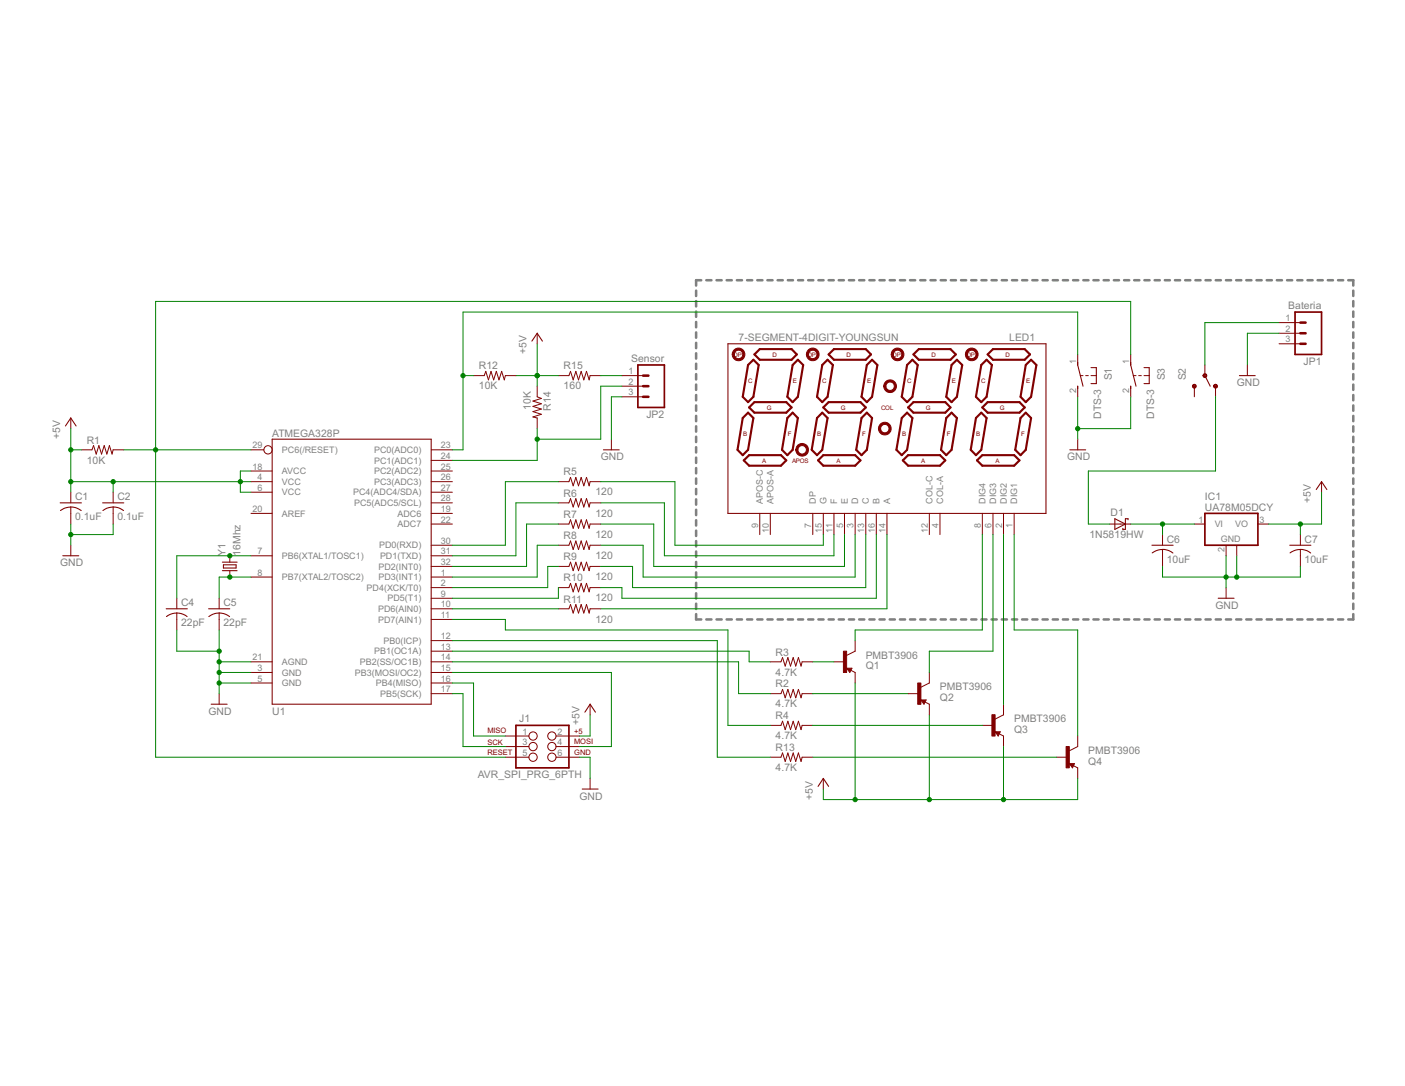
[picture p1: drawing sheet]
<svg xmlns="http://www.w3.org/2000/svg" width="279mm" height="216mm" viewBox="0 0 279 216" stroke-linecap="round" stroke-linejoin="round" font-family="sans-serif">
<g fill="none" stroke="#808080" stroke-width=".51">
<path d="M138.4 57.8v1M138.4 59.9v1M139.4 55.7h-1v1.1M140.5 55.7h1M142.5 55.7h1M144.5 55.7h1M146.5 55.7h1.1M148.6 55.7h1M150.6 55.7h1M152.6 55.7h1M154.6 55.7h1.1M156.7 55.7h1"/>
<path d="M158.7 55.7h1M160.7 55.7h1M162.8 55.7h1M164.8 55.7h1M166.8 55.7h1M168.8 55.7h1M170.9 55.7h1M172.9 55.7h1M174.9 55.7h1M176.9 55.7h1M179 55.7h1M181 55.7h1"/>
<path d="M183 55.7h1M185 55.7h1.1M187.1 55.7h1M189.1 55.7h1M191.1 55.7h1M193.1 55.7h1.1M195.2 55.7h1M197.2 55.7h1M199.2 55.7h1M201.3 55.7h1M203.3 55.7h1M205.3 55.7h1"/>
<path d="M207.3 55.7h1M209.4 55.7h1M211.4 55.7h1M213.4 55.7h1M215.4 55.7h1.1M217.4 55.7h1.1M219.5 55.7h1M221.5 55.7h1M223.5 55.7h1.1M225.6 55.7h1M227.6 55.7h1M229.6 55.7h1"/>
<path d="M231.6 55.7h1M233.7 55.7h1M235.7 55.7h1M237.7 55.7h1M239.7 55.7h1M241.8 55.7h1M243.8 55.7h1M245.8 55.7h1M247.8 55.7h1.1M249.9 55.7h1M251.9 55.7h1M253.9 55.7h1"/>
<path d="M255.9 55.7h1.1M258 55.7h1M260 55.7h1M262 55.7h1M264.1 55.7h1M266.1 55.7h1M268.1 55.7h1v1.1M269.1 57.8v1M269.1 59.9v1M138.4 61.9v1.1M138.4 64v1.1M138.4 66.1v1"/>
<path d="M138.4 68.2v1M138.4 70.2v1.1M138.4 72.3v1.1M138.4 74.4v1M138.4 76.5v1M138.4 78.5v1.1M269.1 61.9v1.1M269.1 64v1.1M269.1 66.1v1M269.1 68.2v1M269.1 70.2v1.1M269.1 72.3v1.1"/>
<path d="M269.1 74.4v1M269.1 76.5v1M269.1 78.5v1.1M138.4 80.6v1.1M138.4 82.7v1M138.4 84.8v1M138.4 86.8v1.1M138.4 88.9v1.1M138.4 91v1M138.4 93v1.1M138.4 95.1v1.1M138.4 97.2v1.1"/>
<path d="M138.4 99.3v1M269.1 80.6v1.1M269.1 82.7v1M269.1 84.8v1M269.1 86.8v1.1M269.1 88.9v1.1M269.1 91v1M269.1 93v1.1M269.1 95.1v1.1M269.1 97.2v1.1M269.1 99.3v1M138.4 101.3v1.1"/>
<path d="M138.4 103.4v1.1M138.4 105.5v1.1M138.4 107.6v1M138.4 109.6v1.1M138.4 111.7v1.1M138.4 113.8v1.1M138.4 115.9v1M138.4 117.9v1.1M269.1 101.3v1.1M269.1 103.4v1.1M269.1 105.5v1.1M269.1 107.6v1"/>
<path d="M269.1 109.6v1.1M269.1 111.7v1.1M269.1 113.8v1.1M269.1 115.9v1M269.1 117.9v1.1M138.4 120v1.1M138.4 122.1v1h1M140.5 123.1h1M142.5 123.1h1M144.5 123.1h1M146.5 123.1h1.1M148.6 123.1h1"/>
<path d="M150.6 123.1h1M152.6 123.1h1M154.6 123.1h1.1M156.7 123.1h1M158.7 123.1h1M160.7 123.1h1M162.8 123.1h1M164.8 123.1h1M166.8 123.1h1M168.8 123.1h1M170.9 123.1h1M172.9 123.1h1"/>
<path d="M174.9 123.1h1M176.9 123.1h1M179 123.1h1M181 123.1h1M183 123.1h1M185 123.1h1.1M187.1 123.1h1M189.1 123.1h1M191.1 123.1h1M193.1 123.1h1.1M195.2 123.1h1M197.2 123.1h1"/>
<path d="M199.2 123.1h1M201.3 123.1h1M203.3 123.1h1M205.3 123.1h1M207.3 123.1h1M209.4 123.1h1M211.4 123.1h1M213.4 123.1h1M215.4 123.1h1.1M217.4 123.1h1.1M219.5 123.1h1M221.5 123.1h1"/>
<path d="M223.5 123.1h1.1M225.6 123.1h1M227.6 123.1h1M229.6 123.1h1M231.6 123.1h1M233.7 123.1h1M235.7 123.1h1M237.7 123.1h1M239.7 123.1h1M241.8 123.1h1M243.8 123.1h1M245.8 123.1h1"/>
<path d="M247.8 123.1h1.1M249.9 123.1h1M251.9 123.1h1M253.9 123.1h1M255.9 123.1h1.1M258 123.1h1M260 123.1h1M262 123.1h1M264.1 123.1h1M266.1 123.1h1M269.1 120v1.1M269.1 122.1v1h-1"/>
</g>
<g fill="none" stroke="#800000" stroke-width=".21">
<path d="M105.8 67.8l1-1.5 1.1 1.5M144.8 68.3h63.2v33.8h-63.2zM214.3 72v.6l1.1 4.2M214.3 76.8v.5M217 73.1h1v3.2h-1M224.9 72v.6l1 4.2M224.9 76.8v.5M227.5 73.1h1v3.2h-1M239.6 74.7l1.1 2.1M246.5 74.7h3.1M12 100h4.2M13 84.7l1.1-1.6 1 1.6"/>
<path d="M20.4 100h4.2M54.1 87.3h31.6v52.7h-31.6zM120 89.4h3.1M212.7 89.4h3.2M261.7 97.3l1.1-1.5 1.1 1.5M12 101.5a3.4 3.4 0 0 1 4.2 0M12.5 110.5h3.2M20.5 101.5a3.4 3.4 0 0 1 4.1 0M44.2 111.8h3M44.2 113.5h3M44.4 112.3h2.5v.6h-2.5zM221.7 103.1l2.1 1.1-2.1 1z"/>
<path d="M224.3 103.3v-.2h-.5v2.1h-.5v-.2M229.1 108.4h4.2M229.1 109.9a3.4 3.4 0 0 1 4.2 0M242.3 118.9h3.1M256.5 108.4h4.2M256.5 109.9a3.3 3.3 0 0 1 4.1 0M33 121h4.3M35.2 121.9l1.2 .2 .8 .5M35.2 121.9l-.9 .1-1.2 .6M41.5 121h4.2M42 140h3.2M43.6 121.9l.9 .1 1.2 .6"/>
<path d="M43.6 121.9l-.9 .1-1.2 .6M115.8 156.9h3.1M116.3 141.6l1-1.6 1.1 1.6M162.7 156.3l1-1.6 1.1 1.6"/>
</g>
<g fill="none" stroke="#800000" stroke-width=".2">
<path d="M94.2 74.7h2.1l.3-.9 .5 1.7 .5-1.7 .6 1.7 .5-1.7 .5 1.7 .6-1.7 .5 1.7 .2-.8h2.1M106.8 66.3v2M106.8 76.8v2.1l.9 .3-1.7 .5 1.7 .6-1.7 .5 1.7 .5-1.7 .5 1.7 .6-1.7 .5 .8 .2v2.1M111 74.7h2.1l.4-.9 .5 1.7 .5-1.7 .5 1.7 .6-1.7 .5 1.7 .5-1.7 .6 1.7 .1-.8h2.2M123.7 74.7h4.2M123.7 76.8h4.2M123.7 78.9h4.2M214.3 70.5v2.1M214.3 76.8v2.1M214.8 74.7h.6M215.9 74.7h.5M217 74.7h1"/>
<path d="M224.9 70.5v2.1M224.9 76.8v2.1M225.4 74.7h.5M226.4 74.7h.6M227.5 74.7h1M237.5 76.8v2.1M239.6 72.6v2.1M241.7 76.8v2.1M248.1 72.6v2.1M254.4 64.1h4.2M254.4 66.3h4.2M254.4 68.3h4.2"/>
<path d="M14.1 83.1v2.1M14.1 97.9v2.1M16.2 89.4h2.1l.3-.8 .5 1.7 .6-1.7 .5 1.7 .5-1.7 .6 1.7 .5-1.7 .5 1.7 .2-.9h2.1M22.5 97.9v2.1M49.9 95.8h4.2M49.9 97.9h4.2M49.9 93.6h4.2M49.9 89.4h2.6M85.7 95.8h4.3M85.7 97.9h4.3M85.7 93.6h4.3M85.7 100h4.3"/>
<path d="M85.7 91.5h4.3M85.7 89.4h4.3M111 95.8h2.1l.4-.9 .5 1.7 .5-1.7 .5 1.7 .6-1.7 .5 1.7 .5-1.7 .6 1.7 .1-.8h2.2M111 100h2.1l.4-.9 .5 1.7 .5-1.7 .5 1.7 .6-1.7 .5 1.7 .5-1.7 .6 1.7 .1-.8h2.2M121.6 87.3v2.1M214.3 87.3v2.1M262.8 95.8v2.1M14.1 100.8v3.4M14.1 108.4v2.1M22.5 100.8v3.4M35.2 118.9v2.1M43.6 118.9v2.1"/>
<path d="M45.7 110.5v1.3M45.7 113.5v1.2M49.9 114.7h4.2M49.9 110.5h4.2M49.9 102.1h4.2M85.7 114.7h4.3M85.7 110.5h4.3M85.7 102.1h4.3M85.7 118.9h4.3M85.7 116.8h4.3M85.7 112.6h4.3M85.7 108.4h4.3"/>
<path d="M85.7 104.2h4.3M111 116.8h2.1l.4-.8 .5 1.7 .5-1.7 .5 1.7 .6-1.7 .5 1.7 .5-1.7 .6 1.7 .1-.9h2.2M111 112.6h2.1l.4-.8 .5 1.7 .5-1.7 .5 1.7 .6-1.7 .5 1.7 .5-1.7 .6 1.7 .1-.9h2.2M111 108.4h2.1l.4-.9 .5 1.7 .5-1.7 .5 1.7 .6-1.7 .5 1.7 .5-1.7 .6 1.7 .1-.8h2.2M111 104.2h2.1l.4-.9 .5 1.7 .5-1.7 .5 1.7 .6-1.7 .5 1.7 .5-1.7 .6 1.7 .1-.8h2.2M151.1 102.1v4.2M153.2 102.1v4.2M161.6 102.1v4.2M163.7 102.1v4.2M165.8 102.1v4.2M167.9 102.1v4.2M170.1 102.1v4.2"/>
<path d="M172.2 102.1v4.2M174.3 102.1v4.2M176.4 102.1v4.2M184.8 102.1v4.2M186.9 102.1v4.2M195.3 102.1v4.2M197.5 102.1v4.2M199.6 102.1v4.2M201.7 102.1v4.2M220.6 104.2h4.3M231.2 106.3v2.1M231.2 109.2v3.4"/>
<path d="M237.5 104.2h2.1M243.8 108.4v2.1M243.8 116.8v2.1M245.9 108.4v2.1M250.1 104.2h2.2M258.6 106.3v2.1M258.6 109.2v3.4M35.2 121.9v3.3M43.6 121.9v3.3M43.6 137.9v2.1M49.9 133.7h4.2M49.9 135.8h4.2"/>
<path d="M49.9 131.6h4.2M85.7 137.9h4.3M85.7 133.7h4.3M85.7 135.8h4.3M85.7 131.6h4.3M85.7 129.5h4.3M85.7 127.4h4.3M85.7 123.1h4.3M85.7 121h4.3M111 121h2.1l.4-.8 .5 1.7 .5-1.7 .5 1.7 .6-1.7 .5 1.7 .5-1.7 .6 1.7 .1-.9h2.2M117.3 140v2.1M153.2 137.9h2.1l.3-.8 .5 1.6 .6-1.6 .5 1.6 .5-1.6 .5 1.6 .6-1.6 .5 1.6 .2-.8h2.1"/>
<path d="M153.2 131.6h2.1l.3-.9 .5 1.7 .6-1.7 .5 1.7 .5-1.7 .5 1.7 .6-1.7 .5 1.7 .2-.8h2.1M165.8 131.6h2.1M168.4 132.8l1.7 .9v2.1M168.4 132.8h1l-.4 .9zM168.7 132.9l-.1 .2M168.8 132.9l-.1 .2M169 132.9l-.2 .4M169.1 132.9l-.2 .5M169.2 132.9l-.2 .6M170.1 127.4v2.1l-1.7 .8M180.6 137.9h2.1M183.1 139.1l1.7 .9v2.1"/>
<path d="M183.1 139.1h1.1l-.5 .9zM183.4 139.2v.2M183.6 139.3l-.1 .1M183.7 139.2l-.2 .4M183.9 139.2l-.3 .5M184 139.2l-.3 .6M184.8 133.7v2.1l-1.7 .8M199.6 140v2.1l-1.7 .9M100.5 146.3h4.7M100.5 148.4h4.7M100.5 150.5h4.7M110.6 146.3h4.7"/>
<path d="M110.6 148.4h4.7M110.6 150.5h4.7M117.3 154.7v2.2M153.2 150.5h2.1l.3-.8 .5 1.7 .6-1.7 .5 1.7 .5-1.7 .5 1.7 .6-1.7 .5 1.7 .2-.9h2.1M153.2 144.2h2.1l.3-.8 .5 1.7 .6-1.7 .5 1.7 .5-1.7 .5 1.7 .6-1.7 .5 1.7 .2-.9h2.1M163.7 154.7v2.2M195.3 144.2h2.2M197.9 145.5l1.7 .8v2.1M197.9 145.5h1l-.4 .8zM198.2 145.6l-.1 .1M198.3 145.6l-.1 .2M198.5 145.6l-.2 .3"/>
<path d="M198.6 145.6l-.2 .4M198.8 145.6l-.3 .5M210.1 150.5h2.1M212.6 151.8l1.7 .9v2M212.6 151.8h1.1l-.4 .9zM213 151.9l-.1 .1M213.1 151.9l-.1 .2M213.2 151.9l-.1 .3M213.4 151.9l-.2 .4M213.5 151.9l-.3 .6M214.3 146.3v2.1l-1.7 .9"/>
<circle cx="53.3" cy="89.4" r=".83"/>
<circle cx="106" cy="150.5" r=".83"/>
<circle cx="106" cy="146.3" r=".83"/>
<circle cx="106" cy="148.4" r=".83"/>
<circle cx="109.7" cy="148.4" r=".83"/>
<circle cx="109.7" cy="150.5" r=".83"/>
<circle cx="109.7" cy="146.3" r=".83"/>
</g>
<path d="M126.9 72.6h5.2v8.4h-5.2zM257.5 62h5.3v8.5h-5.3zM239.6 102.1h10.5v6.3h-10.5zM102.6 144.2h10.5v8.5h-10.5z" fill="none" stroke="#800000" stroke-width=".34"/>
<g fill="#800000" stroke="#800000" stroke-width=".2">
<path d="M241.4 76.6a.38 .38 0 0 1 .6-.1 .38 .38 0 0 1-.1 .6 .38 .38 0 0 1-.6-.3h.2a.21 .21 0 0 1 .3-.2 .21 .21 0 0 1 0 .4l-.5-.2z" fill-rule="evenodd"/>
<path d="M237.2 76.6a.38 .38 0 0 1 .6-.1 .38 .38 0 0 1-.1 .6 .38 .38 0 0 1-.6-.3l.4-.2 .2 .2-.2 .2-.4-.2z" fill-rule="evenodd"/>
<path d="M239.4 74.3a.39 .39 0 0 1 .6 .2 .39 .39 0 0 1-.3 .6 .39 .39 0 0 1-.5-.4h.2a.21 .21 0 0 1 .3-.3 .21 .21 0 0 1 .1 .4 .21 .21 0 0 1-.4 0l-.2-.1z" fill-rule="evenodd"/>
<path d="M192.4 69.5a1.26 1.26 0 0 1 1.9 .3 1.26 1.26 0 0 1-.7 1.9 1.26 1.26 0 0 1-1.6-1.2h.4a.84 .84 0 0 1 1.2-.7 .84 .84 0 0 1 .2 1.4 .84 .84 0 0 1-1.4-.5v-.2h-.4l.2-.7z" fill-rule="evenodd"/>
<path d="M177.6 69.5a1.26 1.26 0 0 1 2 .3 1.26 1.26 0 0 1-.8 1.9 1.26 1.26 0 0 1-1.6-1.2h.5a.84 .84 0 0 1 1.2-.7 .84 .84 0 0 1 .1 1.4 .84 .84 0 0 1-1.3-.5v-.2h-.5l.2-.7z" fill-rule="evenodd"/>
<path d="M160.8 69.5a1.27 1.27 0 0 1 1.9 .3 1.27 1.27 0 0 1-.8 1.9 1.27 1.27 0 0 1-1.5-1.2h.4a.84 .84 0 0 1 1.2-.7 .84 .84 0 0 1 .1 1.4 .84 .84 0 0 1-1.3-.5v-.2h-.4z" fill-rule="evenodd"/>
<path d="M146 69.5a1.26 1.26 0 0 1 2 .3 1.26 1.26 0 0 1-.8 1.9 1.26 1.26 0 0 1-1.6-1.2h.4a.84 .84 0 0 1 1.3-.7 .84 .84 0 0 1 .1 1.4 .84 .84 0 0 1-1.4-.5v-.2h-.4z" fill-rule="evenodd"/>
<path d="M176.1 75.9a1.26 1.26 0 0 1 2 .3 1.26 1.26 0 0 1-.8 1.8 1.26 1.26 0 0 1-1.6-1.2h.5a.84 .84 0 0 1 1.2-.7 .84 .84 0 0 1 .1 1.4 .84 .84 0 0 1-1.3-.5v-.2h-.5z" fill-rule="evenodd"/>
<path d="M175.1 84.3a1.27 1.27 0 0 1 2 .3 1.27 1.27 0 0 1-.8 1.8 1.27 1.27 0 0 1-1.6-1.2h.4a.84 .84 0 0 1 1.2-.8 .84 .84 0 0 1 .2 1.4 .84 .84 0 0 1-1.3-.4l-.1-.2h-.4z" fill-rule="evenodd"/>
<path d="M158.6 88.5a1.27 1.27 0 0 1 2 .3 1.27 1.27 0 0 1-.8 1.9 1.27 1.27 0 0 1-1.6-1.3h.5a.85 .85 0 0 1 1.1-.8 .85 .85 0 0 1 .3 1.4 .85 .85 0 0 1-1.4-.3v-.3h-.5z" fill-rule="evenodd"/>
</g>
<g fill="#800000" stroke="#800000" stroke-width=".2">
<path d="M167.7 129.5h.7v4.2h-.7z"/>
<path d="M182.5 135.8h.6v4.2h-.6z"/>
<path d="M197.3 142.1h.6v4.2h-.6z"/>
<path d="M212 148.4h.6v4.3h-.6z"/>
</g>
<g fill="none" stroke="#800000" stroke-width=".42">
<path d="M148.8 72.6l1-1.1 1.1 1.1-1.1 6.3-1 1-1.1-1zM150 79.9h6.4l1 1.1-1 1h-6.4l-1-1zM151.1 69.4h6.3l1.1 1.1-1.1 1h-6.3l-1.1-1zM157.6 72.6l1.1-1.1 1 1.1-1 6.3-1.1 1-1-1zM163.5 72.6l1.1-1.1 1 1.1-1 6.3-1.1 1-1-1zM165.8 69.4h6.4l1 1.1-1 1h-6.4l-1-1zM173.4 71.5l1.1 1.1-1.1 6.3-1 1-1.1-1 1.1-6.3zM180.4 72.6l1-1.1 1.1 1.1-1.1 6.3-1 1-1.1-1zM182.7 69.4h6.3l1.1 1.1-1.1 1h-6.3l-1-1zM189.2 72.6l1.1-1.1 1 1.1-1 6.3-1.1 1-1-1zM195.1 72.6l1.1-1.1 1.1 1.1-1.1 6.3-1.1 1-1-1zM196.4 70.5l1.1-1.1h6.3l1 1.1-1 1h-6.3z"/>
<path d="M204 72.6l1-1.1 1.1 1.1-1.1 6.3-1 1-1.1-1zM147.7 83.1l1.1-1.1 1 1.1-1 6.3-1.1 1.1-1-1.1zM147.9 91.5l1.1-1h6.3l1.1 1-1.1 1.1h-6.3zM156.6 83.1l1-1.1 1.1 1.1-1.1 6.3-1 1.1-1.1-1.1zM163.5 82l1.1 1.1-1.1 6.3-1 1.1-1.1-1.1 1.1-6.3zM163.7 90.5h6.4l1 1-1 1.1h-6.4l-1-1.1zM163.7 81l1.1-1.1h6.3l1.1 1.1-1.1 1h-6.3zM171.3 83.1l1.1-1.1 1 1.1-1 6.3-1.1 1.1-1-1.1zM179.3 83.1l1.1-1.1 1 1.1-1 6.3-1.1 1.1-1-1.1zM179.5 91.5l1.1-1h6.3l1.1 1-1.1 1.1h-6.3zM180.6 81l1.1-1.1h6.3l1 1.1-1 1h-6.3zM188.2 83.1l1-1.1 1.1 1.1-1.1 6.3-1 1.1-1.1-1.1z"/>
<path d="M194.1 83.1l1-1.1 1.1 1.1-1.1 6.3-1 1.1-1.1-1.1zM194.3 91.5l1-1h6.4l1 1-1 1.1h-6.4zM195.3 81l1.1-1.1h6.3l1.1 1.1-1.1 1h-6.3zM204 82l1 1.1-1 6.3-1.1 1.1-1-1.1 1-6.3z"/>
</g>
<path d="M127.9 78.9h1M127.9 76.8h1M127.9 74.7h1M258.6 68.3h1M258.6 66.3h1M258.6 64.1h1" fill="none" stroke="#800000" stroke-width=".51"/>
<g fill="none" stroke="#008000" stroke-width=".2">
<path d="M92.1 74.7h2.1M102.6 74.7h8.4M106.8 68.3v8.5M119.5 74.7h4.2M123.7 78.9h-2.1v8.4M123.7 76.8h-4.2v10.5h-12.7M214.3 70.5v-8.5h-122.2v27.4h-2.1M214.3 78.9v8.4M224.9 70.5v-10.6h-194v90.6h69.6M224.9 78.9v6.3h-10.6M241.7 78.9v14.7h-25.3v10.6h4.2M254.4 66.3h-6.3v6.3"/>
<path d="M254.4 64.1h-14.8v8.5M14.1 85.2v12.7M14.1 89.4h2.1M14.1 95.8h35.8M22.5 95.8v2.1M24.6 89.4h25.3M49.9 93.6h-2.1v4.3h2.1M106.8 85.2v6.3h-16.8M111 95.8h-10.5v12.6h-10.5M111 100h-8.4v10.5h-12.6M119.5 95.8h14.7v12.6h29.5v-2.1M119.5 100h12.6v10.5h33.7v-4.2"/>
<path d="M262.8 97.9v6.3h-10.5M14.1 104.2v4.2M22.5 104.2v2.1h-8.4M49.9 114.7h-6.3v4.2M49.9 110.5h-14.7v8.4M111 108.4h-4.2v6.3h-16.8M111 112.6h-2.1v4.2h-18.9M111 116.8v2.1h-21M111 104.2h-6.3v8.4h-14.7M119.5 104.2h10.5v8.4h37.9v-6.3M170.1 106.3v8.4h-42.2v-6.3h-8.4M172.2 106.3v10.5h-46.4v-4.2h-6.3"/>
<path d="M174.3 106.3v12.6h-50.6v-2.1h-4.2M176.4 106.3v14.7h-56.9M195.3 106.3v18.9h-25.2v2.2M197.5 106.3v23.2h-12.7v4.2M199.6 106.3v33.7M201.7 106.3v18.9h12.6v21.1M224.9 104.2h12.6M231.2 112.6v2.1h27.4v-2.1M231.2 104.2v2.1M243.8 110.5v6.3M245.9 110.5v4.2M258.6 104.2v2.1"/>
<path d="M35.2 125.2v4.3h8.4M43.6 125.2v12.7M43.6 131.6h6.3M43.6 133.7h6.3M43.6 135.8h6.3M90 129.5h59v2.1h4.2M90 131.6h56.9v6.3h6.3M90 133.7h31.6v14.7h-6.3M90 135.8h4.2v10.5h6.3M90 127.4h52.6v23.1h10.6M90 137.9h2.1v10.5h8.4M90 123.1h10.5v2.1h44.3v19h8.4"/>
<path d="M90 121h21M161.6 131.6h4.2M161.6 137.9h19M170.1 135.8v23.2M115.3 150.5h2v4.2M117.3 142.1v4.2h-2M161.6 150.5h48.5M161.6 144.2h33.7M184.8 142.1v16.9M199.6 148.4v10.6M214.3 154.7v4.3h-50.6v-2.1"/>
</g>
<g fill="#008000" stroke="#008000" stroke-width=".2">
<circle cx="14.1" cy="106.3" r=".42"/>
<circle cx="43.6" cy="129.5" r=".42"/>
<circle cx="43.6" cy="131.6" r=".42"/>
<circle cx="43.6" cy="133.7" r=".42"/>
<circle cx="43.6" cy="135.8" r=".42"/>
<circle cx="214.3" cy="85.2" r=".42"/>
<circle cx="243.8" cy="114.7" r=".42"/>
<circle cx="245.9" cy="114.7" r=".42"/>
<circle cx="45.7" cy="110.5" r=".42"/>
<circle cx="45.7" cy="114.7" r=".42"/>
<circle cx="14.1" cy="89.4" r=".42"/>
<circle cx="14.1" cy="95.8" r=".42"/>
<circle cx="22.5" cy="95.8" r=".42"/>
<circle cx="47.8" cy="95.8" r=".42"/>
<circle cx="258.6" cy="104.2" r=".42"/>
<circle cx="106.8" cy="74.7" r=".42"/>
<circle cx="184.8" cy="159" r=".42"/>
<circle cx="199.6" cy="159" r=".42"/>
<circle cx="170.1" cy="159" r=".42"/>
<circle cx="92.1" cy="74.7" r=".42"/>
<circle cx="231.2" cy="104.2" r=".42"/>
<circle cx="30.9" cy="89.4" r=".42"/>
<circle cx="106.8" cy="87.3" r=".42"/>
</g>
<g font-size="2.3" fill="#808080">
<text x="256.2" y="61.4">Bateria</text>
<text x="104.7" y="70.5" transform="rotate(-90 104.7 70.5)">+5V</text>
<text x="125.5" y="71.9">Sensor</text>
<text x="146.9" y="67.7">7-SEGMENT-4DIGIT-YOUNGSUN</text>
<text x="200.7" y="67.7">LED1</text>
<text x="95.2" y="77.4">10K</text>
<text x="95.2" y="73.4">R12</text>
<text x="112.1" y="77.4">160</text>
<text x="112.1" y="73.4">R15</text>
<text x="221.1" y="75.6" transform="rotate(-90 221.1 75.6)">S1</text>
<text x="231.6" y="75.6" transform="rotate(-90 231.6 75.6)">S3</text>
<text x="235.8" y="75.6" transform="rotate(-90 235.8 75.6)">S2</text>
<text x="245.9" y="76.8">GND</text>
<text x="259.2" y="72.6">JP1</text>
<text x="105.6" y="81.5" transform="rotate(-90 105.6 81.5)">10K</text>
<text x="109.5" y="81.7" transform="rotate(-90 109.5 81.7)">R14</text>
<text x="128.5" y="83.1">JP2</text>
<text x="219" y="83.3" transform="rotate(-90 219 83.3)">DTS-3</text>
<text x="229.5" y="83.3" transform="rotate(-90 229.5 83.3)">DTS-3</text>
<text x="12" y="87.3" transform="rotate(-90 12 87.3)">+5V</text>
<text x="17.2" y="88.2">R1</text>
<text x="54.1" y="86.9">ATMEGA328P</text>
<text x="17.2" y="92.2">10K</text>
<text x="112.1" y="94.5">R5</text>
<text x="119.5" y="91.5">GND</text>
<text x="212.2" y="91.5">GND</text>
<text x="14.9" y="99.4">C1</text>
<text x="23.3" y="99.4">C2</text>
<text x="112.1" y="98.7">R6</text>
<text x="118.4" y="98.5">120</text>
<text x="239.6" y="101.5">UA78M05DCY</text>
<text x="239.6" y="99.4">IC1</text>
<text x="260.7" y="100" transform="rotate(-90 260.7 100)">+5V</text>
<text x="14.9" y="103.4">0.1uF</text>
<text x="23.3" y="103.4">0.1uF</text>
<text x="112.1" y="102.9">R7</text>
<text x="112.1" y="107.1">R8</text>
<text x="118.4" y="102.7">120</text>
<text x="118.4" y="106.9">120</text>
<text x="216.6" y="107">1N5819HW</text>
<text x="220.9" y="102.6">D1</text>
<text x="232" y="107.9">C6</text>
<text x="259.4" y="107.9">C7</text>
<text x="12" y="112.6">GND</text>
<text x="44.8" y="110.5" transform="rotate(-90 44.8 110.5)">Y1</text>
<text x="47.8" y="110.5" transform="rotate(-90 47.8 110.5)">16Mhz</text>
<text x="112.1" y="111.4">R9</text>
<text x="118.4" y="111.1">120</text>
<text x="232" y="111.9">10uF</text>
<text x="259.4" y="111.9">10uF</text>
<text x="112.1" y="115.6">R10</text>
<text x="112.1" y="119.8">R11</text>
<text x="118.4" y="115.3">120</text>
<text x="118.4" y="119.6">120</text>
<text x="36" y="124.5">22pF</text>
<text x="36" y="120.5">C4</text>
<text x="44.4" y="124.5">22pF</text>
<text x="44.4" y="120.5">C5</text>
<text x="118.4" y="123.8">120</text>
<text x="241.7" y="121">GND</text>
<text x="154.2" y="130.3">R3</text>
<text x="172.2" y="130.9">PMBT3906</text>
<text x="154.2" y="134.3">4.7K</text>
<text x="154.2" y="136.7">R2</text>
<text x="172.2" y="133.1">Q1</text>
<text x="186.9" y="137.3">PMBT3906</text>
<text x="41.5" y="142.1">GND</text>
<text x="54.1" y="142.1">U1</text>
<text x="103.2" y="143.6">J1</text>
<text x="154.2" y="140.6">4.7K</text>
<text x="154.2" y="143">R4</text>
<text x="186.9" y="139.4">Q2</text>
<text x="201.7" y="143.6">PMBT3906</text>
<text x="115.3" y="144.2" transform="rotate(-90 115.3 144.2)">+5V</text>
<text x="154.2" y="147">4.7K</text>
<text x="154.2" y="149.3">R13</text>
<text x="201.7" y="145.7">Q3</text>
<text x="216.4" y="149.9">PMBT3906</text>
<text x="95" y="154.8">AVR_SPI_PRG_6PTH</text>
<text x="154.2" y="153.3">4.7K</text>
<text x="216.4" y="152">Q4</text>
<text x="115.3" y="159">GND</text>
<text x="161.6" y="159" transform="rotate(-90 161.6 159)">+5V</text>
</g>
<g font-size="2" fill="#808080">
<text x="255.6" y="63.8">1</text>
<text x="255.6" y="66">2</text>
<text x="255.6" y="68.1">3</text>
<text x="125" y="74.4">1</text>
<text x="125" y="76.5">2</text>
<text x="214" y="72.3" transform="rotate(-90 214 72.3)">1</text>
<text x="224.6" y="72.3" transform="rotate(-90 224.6 72.3)">1</text>
<text x="125" y="78.6">3</text>
<text x="214" y="78.1" transform="rotate(-90 214 78.1)">2</text>
<text x="224.6" y="78.1" transform="rotate(-90 224.6 78.1)">2</text>
<text x="50.2" y="89.1">29</text>
<text x="87.7" y="89.1">23</text>
<text x="50.2" y="93.3">18</text>
<text x="51.2" y="95.5">4</text>
<text x="56.1" y="94.3">AVCC</text>
<text x="56.1" y="90.1">PC6(/RESET)</text>
<text x="74.4" y="94.3">PC2(ADC2)</text>
<text x="74.4" y="92.2">PC1(ADC1)</text>
<text x="74.4" y="90.1">PC0(ADC0)</text>
<text x="87.7" y="95.5">26</text>
<text x="87.7" y="93.3">25</text>
<text x="87.7" y="91.2">24</text>
<text x="50.2" y="101.8">20</text>
<text x="51.2" y="97.6">6</text>
<text x="56.1" y="96.4">VCC</text>
<text x="56.1" y="98.5">VCC</text>
<text x="70.2" y="98.5">PC4(ADC4/SDA)</text>
<text x="70.4" y="100.6">PC5(ADC5/SCL)</text>
<text x="74.4" y="96.4">PC3(ADC3)</text>
<text x="87.7" y="101.8">19</text>
<text x="87.7" y="99.7">28</text>
<text x="87.7" y="97.6">27</text>
<text x="151.7" y="100.1" transform="rotate(-90 151.7 100.1)">APOS-C</text>
<text x="153.8" y="100.1" transform="rotate(-90 153.8 100.1)">APOS-A</text>
<text x="162.3" y="100.1" transform="rotate(-90 162.3 100.1)">DP</text>
<text x="164.4" y="100.1" transform="rotate(-90 164.4 100.1)">G</text>
<text x="166.5" y="100.1" transform="rotate(-90 166.5 100.1)">F</text>
<text x="168.6" y="100.1" transform="rotate(-90 168.6 100.1)">E</text>
<text x="170.7" y="100.1" transform="rotate(-90 170.7 100.1)">D</text>
<text x="172.8" y="100.1" transform="rotate(-90 172.8 100.1)">C</text>
<text x="174.9" y="100.1" transform="rotate(-90 174.9 100.1)">B</text>
<text x="177" y="100.1" transform="rotate(-90 177 100.1)">A</text>
<text x="185.4" y="100.1" transform="rotate(-90 185.4 100.1)">COL-C</text>
<text x="187.5" y="100.1" transform="rotate(-90 187.5 100.1)">COL-A</text>
<text x="196" y="100.1" transform="rotate(-90 196 100.1)">DIG4</text>
<text x="198.1" y="100.1" transform="rotate(-90 198.1 100.1)">DIG3</text>
<text x="200.2" y="100.1" transform="rotate(-90 200.2 100.1)">DIG2</text>
<text x="202.3" y="100.1" transform="rotate(-90 202.3 100.1)">DIG1</text>
<text x="56.1" y="102.7">AREF</text>
<text x="79" y="104.8">ADC7</text>
<text x="79" y="102.7">ADC6</text>
<text x="87.7" y="103.9">22</text>
<text x="150.8" y="105" transform="rotate(-90 150.8 105)">9</text>
<text x="152.9" y="106" transform="rotate(-90 152.9 106)">10</text>
<text x="161.3" y="105" transform="rotate(-90 161.3 105)">7</text>
<text x="163.4" y="106" transform="rotate(-90 163.4 106)">15</text>
<text x="165.5" y="105.9" transform="rotate(-90 165.5 105.9)">11</text>
<text x="167.7" y="105" transform="rotate(-90 167.7 105)">5</text>
<text x="169.8" y="105" transform="rotate(-90 169.8 105)">3</text>
<text x="171.9" y="106" transform="rotate(-90 171.9 106)">13</text>
<text x="174" y="106" transform="rotate(-90 174 106)">16</text>
<text x="176.1" y="106" transform="rotate(-90 176.1 106)">14</text>
<text x="184.5" y="106" transform="rotate(-90 184.5 106)">12</text>
<text x="186.6" y="105" transform="rotate(-90 186.6 105)">4</text>
<text x="195.1" y="105" transform="rotate(-90 195.1 105)">8</text>
<text x="197.2" y="105" transform="rotate(-90 197.2 105)">6</text>
<text x="199.3" y="105" transform="rotate(-90 199.3 105)">2</text>
<text x="201.4" y="105" transform="rotate(-90 201.4 105)">1</text>
<text x="238.3" y="103.9">1</text>
<text x="241.6" y="104.8">VI</text>
<text x="242.8" y="107.8">GND</text>
<text x="245.7" y="104.8">VO</text>
<text x="250.4" y="103.9">3</text>
<text x="51.2" y="110.2">7</text>
<text x="56.1" y="111.1">PB6(XTAL1/TOSC1)</text>
<text x="75.3" y="113.2">PD2(INT0)</text>
<text x="75.4" y="109">PD0(RXD)</text>
<text x="75.6" y="111.1">PD1(TXD)</text>
<text x="87.7" y="112.3">32</text>
<text x="87.7" y="110.2">31</text>
<text x="87.7" y="108.1">30</text>
<text x="243.5" y="109.7" transform="rotate(-90 243.5 109.7)">2</text>
<text x="51.2" y="114.4">8</text>
<text x="56.1" y="115.3">PB7(XTAL2/TOSC2)</text>
<text x="72.9" y="117.5">PD4(XCK/T0)</text>
<text x="75.3" y="115.4">PD3(INT1)</text>
<text x="77" y="119.6">PD5(T1)</text>
<text x="87.7" y="118.6">9</text>
<text x="87.7" y="116.5">2</text>
<text x="87.7" y="114.4">1</text>
<text x="75.2" y="123.8">PD7(AIN1)</text>
<text x="75.2" y="121.7">PD6(AIN0)</text>
<text x="87.7" y="122.8">11</text>
<text x="87.7" y="120.7">10</text>
<text x="50.2" y="131.3">21</text>
<text x="74.4" y="130.1">PB1(OC1A)</text>
<text x="76.3" y="128">PB0(ICP)</text>
<text x="87.7" y="131.3">14</text>
<text x="87.7" y="129.2">13</text>
<text x="87.7" y="127.1">12</text>
<text x="51.2" y="133.4">3</text>
<text x="51.2" y="135.5">5</text>
<text x="56.1" y="134.3">GND</text>
<text x="56.1" y="136.4">GND</text>
<text x="56.1" y="132.2">AGND</text>
<text x="70.6" y="134.3">PB3(MOSI/OC2)</text>
<text x="71.5" y="132.2">PB2(SS/OC1B)</text>
<text x="74.7" y="136.4">PB4(MISO)</text>
<text x="87.7" y="137.6">17</text>
<text x="87.7" y="135.5">16</text>
<text x="87.7" y="133.4">15</text>
<text x="75.6" y="138.5">PB5(SCK)</text>
<text x="103.9" y="146">1</text>
<text x="103.9" y="148.1">3</text>
<text x="110.9" y="146">2</text>
<text x="110.9" y="148.1">4</text>
<text x="103.9" y="150.2">5</text>
<text x="110.9" y="150.2">6</text>
</g>
<g font-size="1.7" fill="#800000">
<text x="96.9" y="148">SCK</text>
<text x="96.9" y="145.7">MISO</text>
<text x="114.2" y="147.9">MOSI</text>
<text x="114.2" y="145.9">+5</text>
<text x="96.9" y="150.1">RESET</text>
<text x="114.2" y="150.1">GND</text>
</g>
<g font-size="1.4" fill="#800000">
<text x="145.9" y="70.9">DP</text>
<text x="153.6" y="70.9">D</text>
<text x="160.6" y="70.9">DP</text>
<text x="168.4" y="70.9">D</text>
<text x="177.5" y="70.9">DP</text>
<text x="185.2" y="70.9">D</text>
<text x="192.2" y="70.9">DP</text>
<text x="200" y="70.9">D</text>
<text x="148.8" y="76.2">C</text>
<text x="157.7" y="76.2">E</text>
<text x="163.5" y="76.2">C</text>
<text x="172.4" y="76.2">E</text>
<text x="180.4" y="76.2">C</text>
<text x="189.3" y="76.2">E</text>
<text x="195.1" y="76.2">C</text>
<text x="204.1" y="76.2">E</text>
<text x="152.5" y="81.4">G</text>
<text x="167.2" y="81.4">G</text>
<text x="175.2" y="81.4">COL</text>
<text x="184.1" y="81.4">G</text>
<text x="198.8" y="81.4">G</text>
<text x="147.8" y="86.7">B</text>
<text x="156.7" y="86.7">F</text>
<text x="162.5" y="86.7">B</text>
<text x="171.4" y="86.7">F</text>
<text x="179.4" y="86.7">B</text>
<text x="188.3" y="86.7">F</text>
<text x="194.1" y="86.7">B</text>
<text x="203.1" y="86.7">F</text>
<text x="151.6" y="92">A</text>
<text x="157.5" y="92">APOS</text>
<text x="166.3" y="92">A</text>
<text x="183.2" y="92">A</text>
<text x="197.9" y="92">A</text>
</g>
</svg>
